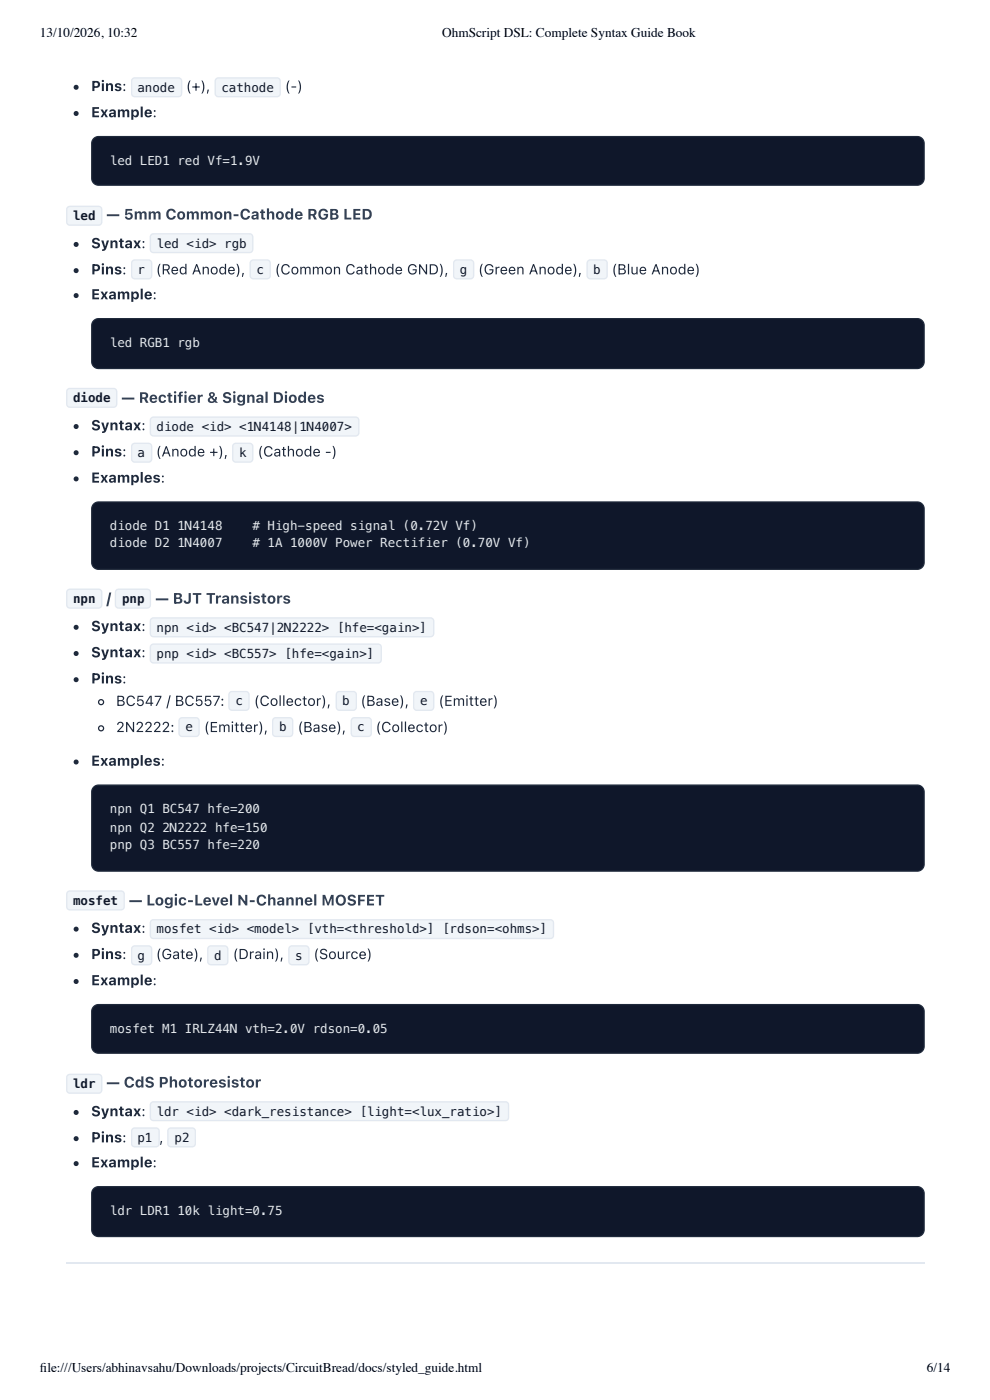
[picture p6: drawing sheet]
<svg xmlns="http://www.w3.org/2000/svg" width="210mm" height="297mm" viewBox="0 0 210 297" stroke-linecap="round" stroke-linejoin="round" font-family="sans-serif">
<path d="M19.9 29.4l.4-.3 .6-.1h173.6a1.45 1.45 0 0 1 1.4 1.4v7.4a1.46 1.46 0 0 1-1.4 1.5h-173.6a1.46 1.46 0 0 1-1.5-1.5l.1-7.5z" fill="#0f172a"/>
<path d="M19.9 29.4l.4-.3 .6-.1h173.6a1.45 1.45 0 0 1 1.4 1.4v7.4a1.46 1.46 0 0 1-1.4 1.5h-173.6a1.46 1.46 0 0 1-1.5-1.5l.1-7.5z" fill="none" stroke="#1e293b" stroke-width=".26"/>
<path d="M19.9 68l.4-.3 .6-.1h173.6a1.45 1.45 0 0 1 1.4 1.5v7.6a1.46 1.46 0 0 1-1.4 1.5h-173.6a1.46 1.46 0 0 1-1.5-1.5l.1-7.8z" fill="#0f172a"/>
<path d="M19.9 68l.4-.3 .6-.1h173.6a1.45 1.45 0 0 1 1.4 1.5v7.6a1.46 1.46 0 0 1-1.4 1.5h-173.6a1.46 1.46 0 0 1-1.5-1.5l.1-7.8z" fill="none" stroke="#1e293b" stroke-width=".26"/>
<path d="M19.9 106.9l.4-.3 .6-.1h173.6a1.46 1.46 0 0 1 1.4 1.5v11.3a1.46 1.46 0 0 1-1.4 1.5h-173.6a1.46 1.46 0 0 1-1.5-1.5v-11.3l.2-.6z" fill="#0f172a"/>
<path d="M19.9 106.9l.4-.3 .6-.1h173.6a1.46 1.46 0 0 1 1.4 1.5v11.3a1.46 1.46 0 0 1-1.4 1.5h-173.6a1.46 1.46 0 0 1-1.5-1.5v-11.3l.2-.6z" fill="none" stroke="#1e293b" stroke-width=".26"/>
<path d="M19.9 167l.4-.3 .6-.1h173.6a1.46 1.46 0 0 1 1.4 1.4v15.4a1.46 1.46 0 0 1-1.4 1.4h-173.6a1.46 1.46 0 0 1-1.5-1.4v-15.4l.2-.5z" fill="#0f172a"/>
<path d="M19.9 167l.4-.3 .6-.1h173.6a1.46 1.46 0 0 1 1.4 1.4v15.4a1.46 1.46 0 0 1-1.4 1.4h-173.6a1.46 1.46 0 0 1-1.5-1.4v-15.4l.2-.5z" fill="none" stroke="#1e293b" stroke-width=".26"/>
<path d="M19.9 213.5l.4-.3 .6-.1h173.6a1.45 1.45 0 0 1 1.4 1.5v7.4a1.46 1.46 0 0 1-1.4 1.4h-173.6a1.46 1.46 0 0 1-1.5-1.4l.1-7.6z" fill="#0f172a"/>
<path d="M19.9 213.5l.4-.3 .6-.1h173.6a1.45 1.45 0 0 1 1.4 1.5v7.4a1.46 1.46 0 0 1-1.4 1.4h-173.6a1.46 1.46 0 0 1-1.5-1.4l.1-7.6z" fill="none" stroke="#1e293b" stroke-width=".26"/>
<path d="M19.9 252.2l.4-.3 .6-.1h173.6a1.45 1.45 0 0 1 1.4 1.4v7.7a1.46 1.46 0 0 1-1.4 1.4h-173.6a1.46 1.46 0 0 1-1.5-1.4v-7.7l.2-.6z" fill="#0f172a"/>
<path d="M19.9 252.2l.4-.3 .6-.1h173.6a1.45 1.45 0 0 1 1.4 1.4v7.7a1.46 1.46 0 0 1-1.4 1.4h-173.6a1.46 1.46 0 0 1-1.5-1.4v-7.7l.2-.6z" fill="none" stroke="#1e293b" stroke-width=".26"/>
<path d="M14 267.9h182.1" fill="none" stroke="#e2e8f0" stroke-width=".26"/>
<circle cx="16.1" cy="18.5" r=".53" fill="#1e293b"/>
<path d="M28 16.6l.6-.2h9.2a.79 .79 0 0 1 .8 .8v2.6a.79 .79 0 0 1-.8 .8h-9.2a.79 .79 0 0 1-.8-.8v-2.6z" fill="#f1f5f9"/>
<path d="M28.1 16.7l.5-.2h9.2a.66 .66 0 0 1 .7 .7v2.6a.66 .66 0 0 1-.7 .7h-9.2a.66 .66 0 0 1-.7-.7v-2.6z" fill="none" stroke="#e2e8f0" stroke-width=".26"/>
<path d="M45.7 16.6l.6-.2h12.4a.79 .79 0 0 1 .8 .8v2.6a.79 .79 0 0 1-.8 .8h-12.4a.79 .79 0 0 1-.8-.8v-2.6z" fill="#f1f5f9"/>
<path d="M45.8 16.7l.5-.2h12.4a.66 .66 0 0 1 .7 .7v2.6a.66 .66 0 0 1-.7 .7h-12.4a.66 .66 0 0 1-.7-.7v-2.6z" fill="none" stroke="#e2e8f0" stroke-width=".26"/>
<circle cx="16.1" cy="24.1" r=".53" fill="#1e293b"/>
<path d="M14.3 43.9l.5-.2h6.1a.79 .79 0 0 1 .8 .8v2.6a.79 .79 0 0 1-.8 .8h-6.1a.79 .79 0 0 1-.8-.8v-2.6z" fill="#f1f5f9"/>
<path d="M14.3 44l.5-.2h6.1a.66 .66 0 0 1 .7 .7v2.6a.66 .66 0 0 1-.7 .7h-6.1a.66 .66 0 0 1-.6-.7v-2.6z" fill="none" stroke="#e2e8f0" stroke-width=".26"/>
<circle cx="16.1" cy="51.9" r=".53" fill="#1e293b"/>
<path d="M32 49.7l.5-.2h20.4a.79 .79 0 0 1 .8 .8v2.6a.79 .79 0 0 1-.8 .8h-20.4a.79 .79 0 0 1-.8-.8v-2.6z" fill="#f1f5f9"/>
<path d="M32.1 49.8l.4-.2h20.4a.66 .66 0 0 1 .7 .7v2.6a.66 .66 0 0 1-.7 .7h-20.4a.66 .66 0 0 1-.6-.7v-2.6z" fill="none" stroke="#e2e8f0" stroke-width=".26"/>
<circle cx="16.1" cy="57.4" r=".53" fill="#1e293b"/>
<path d="M28 55.3l.6-.3h2.9a.79 .79 0 0 1 .8 .8v2.7a.79 .79 0 0 1-.8 .8h-2.9a.79 .79 0 0 1-.8-.8v-2.7z" fill="#f1f5f9"/>
<path d="M28.1 55.4l.5-.2h2.9a.66 .66 0 0 1 .6 .6v2.7a.66 .66 0 0 1-.6 .6h-2.9a.66 .66 0 0 1-.7-.6v-2.7z" fill="none" stroke="#e2e8f0" stroke-width=".26"/>
<path d="M53.1 55.3l.6-.3h2.9a.79 .79 0 0 1 .8 .8v2.7a.79 .79 0 0 1-.8 .8h-2.9a.79 .79 0 0 1-.8-.8v-2.7z" fill="#f1f5f9"/>
<path d="M53.2 55.4l.5-.2h2.9a.66 .66 0 0 1 .7 .6v2.7a.66 .66 0 0 1-.7 .6h-2.9a.66 .66 0 0 1-.7-.6v-2.7z" fill="none" stroke="#e2e8f0" stroke-width=".26"/>
<path d="M96.3 55.3l.5-.3h2.9a.79 .79 0 0 1 .8 .8v2.7a.79 .79 0 0 1-.8 .8h-2.9a.79 .79 0 0 1-.8-.8v-2.7z" fill="#f1f5f9"/>
<path d="M96.4 55.4l.4-.2h2.9a.66 .66 0 0 1 .7 .6v2.7a.66 .66 0 0 1-.7 .6h-2.9a.66 .66 0 0 1-.6-.6v-2.7z" fill="none" stroke="#e2e8f0" stroke-width=".26"/>
<path d="M124.6 55.3l.5-.3h3a.79 .79 0 0 1 .8 .8v2.7a.79 .79 0 0 1-.8 .8h-3a.79 .79 0 0 1-.7-.8v-2.7z" fill="#f1f5f9"/>
<path d="M124.7 55.4l.4-.2h3a.66 .66 0 0 1 .6 .6v2.7a.66 .66 0 0 1-.6 .6h-3a.66 .66 0 0 1-.6-.6v-2.7z" fill="none" stroke="#e2e8f0" stroke-width=".26"/>
<circle cx="16.1" cy="62.7" r=".53" fill="#1e293b"/>
<path d="M14.3 82.5l.5-.2h9.3a.79 .79 0 0 1 .8 .8v2.6a.79 .79 0 0 1-.8 .8h-9.3a.79 .79 0 0 1-.8-.8v-2.6z" fill="#f1f5f9"/>
<path d="M14.3 82.6l.5-.2h9.3a.66 .66 0 0 1 .6 .7v2.6a.66 .66 0 0 1-.6 .7h-9.3a.66 .66 0 0 1-.6-.7v-2.6z" fill="none" stroke="#e2e8f0" stroke-width=".26"/>
<circle cx="16.1" cy="90.5" r=".53" fill="#1e293b"/>
<path d="M32 88.6l.5-.2h42.9a.79 .79 0 0 1 .8 .8v2.6a.79 .79 0 0 1-.8 .8h-42.9a.79 .79 0 0 1-.8-.8v-2.6z" fill="#f1f5f9"/>
<path d="M32.1 88.7l.4-.2h42.9a.66 .66 0 0 1 .7 .7v2.6a.66 .66 0 0 1-.7 .7h-42.9a.66 .66 0 0 1-.6-.7v-2.6z" fill="none" stroke="#e2e8f0" stroke-width=".26"/>
<circle cx="16.1" cy="96" r=".53" fill="#1e293b"/>
<path d="M28 94.2l.6-.3h2.9a.79 .79 0 0 1 .8 .8v2.7a.79 .79 0 0 1-.8 .8h-2.9a.79 .79 0 0 1-.8-.8v-2.7z" fill="#f1f5f9"/>
<path d="M28.1 94.3l.5-.2h2.9a.66 .66 0 0 1 .6 .6v2.7a.66 .66 0 0 1-.6 .6h-2.9a.66 .66 0 0 1-.7-.6v-2.7z" fill="none" stroke="#e2e8f0" stroke-width=".26"/>
<path d="M49.4 94.2l.6-.3h2.9a.79 .79 0 0 1 .8 .8v2.7a.79 .79 0 0 1-.8 .8h-2.9a.79 .79 0 0 1-.8-.8v-2.7z" fill="#f1f5f9"/>
<path d="M49.5 94.3l.5-.2h2.9a.66 .66 0 0 1 .7 .6v2.7a.66 .66 0 0 1-.7 .6h-2.9a.66 .66 0 0 1-.7-.6v-2.7z" fill="none" stroke="#e2e8f0" stroke-width=".26"/>
<circle cx="16.1" cy="101.6" r=".53" fill="#1e293b"/>
<path d="M14.3 125.1l.5-.2h6.1a.79 .79 0 0 1 .8 .8v2.6a.79 .79 0 0 1-.8 .8h-6.1a.79 .79 0 0 1-.8-.8v-2.6z" fill="#f1f5f9"/>
<path d="M14.3 125.2l.5-.2h6.1a.66 .66 0 0 1 .7 .7v2.6a.66 .66 0 0 1-.7 .7h-6.1a.66 .66 0 0 1-.6-.7v-2.6z" fill="none" stroke="#e2e8f0" stroke-width=".26"/>
<path d="M24.6 125.1l.5-.2h6.1a.79 .79 0 0 1 .8 .8v2.6a.79 .79 0 0 1-.8 .8h-6.1a.79 .79 0 0 1-.8-.8v-2.6z" fill="#f1f5f9"/>
<path d="M24.7 125.2l.4-.2h6.1a.66 .66 0 0 1 .7 .7v2.6a.66 .66 0 0 1-.7 .7h-6.1a.66 .66 0 0 1-.6-.7v-2.6z" fill="none" stroke="#e2e8f0" stroke-width=".26"/>
<circle cx="16.1" cy="133.1" r=".53" fill="#1e293b"/>
<path d="M32 131.2l.5-.2h58.8a.79 .79 0 0 1 .8 .8v2.6a.79 .79 0 0 1-.8 .8h-58.8a.79 .79 0 0 1-.8-.8v-2.6z" fill="#f1f5f9"/>
<path d="M32.1 131.3l.4-.2h58.8a.66 .66 0 0 1 .6 .7v2.6a.66 .66 0 0 1-.6 .7h-58.8a.66 .66 0 0 1-.6-.7v-2.6z" fill="none" stroke="#e2e8f0" stroke-width=".26"/>
<circle cx="16.1" cy="138.6" r=".53" fill="#1e293b"/>
<path d="M32 136.8l.5-.3h47.7a.79 .79 0 0 1 .8 .8v2.7a.79 .79 0 0 1-.8 .8h-47.7a.79 .79 0 0 1-.8-.8v-2.7z" fill="#f1f5f9"/>
<path d="M32.1 136.9l.4-.2h47.7a.66 .66 0 0 1 .6 .6v2.7a.66 .66 0 0 1-.6 .6h-47.7a.66 .66 0 0 1-.6-.6v-2.7z" fill="none" stroke="#e2e8f0" stroke-width=".26"/>
<circle cx="16.1" cy="144.2" r=".53" fill="#1e293b"/>
<circle cx="21.4" cy="149" r=".53" fill="none" stroke="#1e293b" stroke-width=".26"/>
<path d="M48.7 146.8l.5-.2h2.9a.79 .79 0 0 1 .8 .8v2.6a.79 .79 0 0 1-.8 .8h-2.9a.79 .79 0 0 1-.8-.8v-2.6z" fill="#f1f5f9"/>
<path d="M48.7 146.9l.5-.2h2.9a.66 .66 0 0 1 .7 .7v2.6a.66 .66 0 0 1-.7 .7h-2.9a.66 .66 0 0 1-.6-.7v-2.6z" fill="none" stroke="#e2e8f0" stroke-width=".26"/>
<path d="M71.4 146.8l.6-.2h2.9a.79 .79 0 0 1 .8 .8v2.6a.79 .79 0 0 1-.8 .8h-2.9a.79 .79 0 0 1-.8-.8v-2.6z" fill="#f1f5f9"/>
<path d="M71.5 146.9l.5-.2h2.9a.66 .66 0 0 1 .6 .7v2.6a.66 .66 0 0 1-.6 .7h-2.9a.66 .66 0 0 1-.7-.7v-2.6z" fill="none" stroke="#e2e8f0" stroke-width=".26"/>
<path d="M87.8 146.8l.6-.2h2.9a.79 .79 0 0 1 .8 .8v2.6a.79 .79 0 0 1-.8 .8h-2.9a.79 .79 0 0 1-.8-.8v-2.6z" fill="#f1f5f9"/>
<path d="M87.9 146.9l.5-.2h2.9a.66 .66 0 0 1 .6 .7v2.6a.66 .66 0 0 1-.6 .7h-2.9a.66 .66 0 0 1-.7-.7v-2.6z" fill="none" stroke="#e2e8f0" stroke-width=".26"/>
<circle cx="21.4" cy="154.5" r=".53" fill="none" stroke="#1e293b" stroke-width=".26"/>
<path d="M38.1 152.4l.5-.3h2.9a.79 .79 0 0 1 .8 .8v2.7a.79 .79 0 0 1-.8 .8h-2.9a.79 .79 0 0 1-.8-.8v-2.7z" fill="#f1f5f9"/>
<path d="M38.2 152.5l.4-.2h2.9a.66 .66 0 0 1 .7 .6v2.7a.66 .66 0 0 1-.7 .6h-2.9a.66 .66 0 0 1-.6-.6v-2.7z" fill="none" stroke="#e2e8f0" stroke-width=".26"/>
<path d="M57.9 152.4l.6-.3h2.9a.79 .79 0 0 1 .8 .8v2.7a.79 .79 0 0 1-.8 .8h-2.9a.79 .79 0 0 1-.8-.8v-2.7z" fill="#f1f5f9"/>
<path d="M58 152.5l.5-.2h2.9a.66 .66 0 0 1 .6 .6v2.7a.66 .66 0 0 1-.6 .6h-2.9a.66 .66 0 0 1-.7-.6v-2.7z" fill="none" stroke="#e2e8f0" stroke-width=".26"/>
<path d="M74.6 152.4l.5-.3h3a.79 .79 0 0 1 .7 .8v2.7a.79 .79 0 0 1-.7 .8h-3a.79 .79 0 0 1-.8-.8v-2.7z" fill="#f1f5f9"/>
<path d="M74.7 152.5l.4-.2h3a.66 .66 0 0 1 .6 .6v2.7a.66 .66 0 0 1-.6 .6h-3a.66 .66 0 0 1-.6-.6v-2.7z" fill="none" stroke="#e2e8f0" stroke-width=".26"/>
<circle cx="16.1" cy="161.7" r=".53" fill="#1e293b"/>
<path d="M14.3 189.1l.5-.2h10.9a.79 .79 0 0 1 .8 .8v2.7a.79 .79 0 0 1-.8 .7h-10.9a.79 .79 0 0 1-.8-.7v-2.7z" fill="#f1f5f9"/>
<path d="M14.3 189.2l.5-.2h10.9a.66 .66 0 0 1 .6 .7v2.7a.66 .66 0 0 1-.6 .6h-10.9a.66 .66 0 0 1-.6-.6v-2.7z" fill="none" stroke="#e2e8f0" stroke-width=".26"/>
<circle cx="16.1" cy="197.1" r=".53" fill="#1e293b"/>
<path d="M32 195.2l.5-.2h84.2a.79 .79 0 0 1 .8 .8v2.6a.79 .79 0 0 1-.8 .8h-84.2a.79 .79 0 0 1-.8-.8v-2.6z" fill="#f1f5f9"/>
<path d="M32.1 195.3l.4-.2h84.2a.66 .66 0 0 1 .6 .7v2.6a.66 .66 0 0 1-.6 .7h-84.2a.66 .66 0 0 1-.6-.7v-2.6z" fill="none" stroke="#e2e8f0" stroke-width=".26"/>
<circle cx="16.1" cy="202.7" r=".53" fill="#1e293b"/>
<path d="M28 200.8l.6-.2h2.9a.79 .79 0 0 1 .8 .7v2.7a.79 .79 0 0 1-.8 .8h-2.9a.79 .79 0 0 1-.8-.8v-2.7z" fill="#f1f5f9"/>
<path d="M28.1 200.9l.5-.2h2.9a.66 .66 0 0 1 .6 .6v2.7a.66 .66 0 0 1-.6 .7h-2.9a.66 .66 0 0 1-.7-.7v-2.7z" fill="none" stroke="#e2e8f0" stroke-width=".26"/>
<path d="M44.2 200.8l.5-.2h2.9a.79 .79 0 0 1 .8 .7v2.7a.79 .79 0 0 1-.8 .8h-2.9a.79 .79 0 0 1-.8-.8v-2.7z" fill="#f1f5f9"/>
<path d="M44.2 200.9l.5-.2h2.9a.66 .66 0 0 1 .7 .6v2.7a.66 .66 0 0 1-.7 .7h-2.9a.66 .66 0 0 1-.6-.7v-2.7z" fill="none" stroke="#e2e8f0" stroke-width=".26"/>
<path d="M61.4 200.8l.5-.2h2.9a.79 .79 0 0 1 .8 .7v2.7a.79 .79 0 0 1-.8 .8h-2.9a.79 .79 0 0 1-.8-.8v-2.7z" fill="#f1f5f9"/>
<path d="M61.4 200.9l.5-.2h2.9a.66 .66 0 0 1 .7 .6v2.7a.66 .66 0 0 1-.7 .7h-2.9a.66 .66 0 0 1-.6-.7v-2.7z" fill="none" stroke="#e2e8f0" stroke-width=".26"/>
<circle cx="16.1" cy="208.2" r=".53" fill="#1e293b"/>
<path d="M14.3 228l.5-.2h6.1a.79 .79 0 0 1 .8 .8v2.6a.79 .79 0 0 1-.8 .8h-6.1a.79 .79 0 0 1-.8-.8v-2.6z" fill="#f1f5f9"/>
<path d="M14.3 228.1l.5-.2h6.1a.66 .66 0 0 1 .7 .7v2.6a.66 .66 0 0 1-.7 .7h-6.1a.66 .66 0 0 1-.6-.7v-2.6z" fill="none" stroke="#e2e8f0" stroke-width=".26"/>
<circle cx="16.1" cy="236" r=".53" fill="#1e293b"/>
<path d="M32 233.9l.5-.3h74.7a.79 .79 0 0 1 .7 .8v2.7a.79 .79 0 0 1-.7 .8h-74.7a.79 .79 0 0 1-.8-.8v-2.7z" fill="#f1f5f9"/>
<path d="M32.1 234l.4-.2h74.7a.66 .66 0 0 1 .6 .6v2.7a.66 .66 0 0 1-.6 .6h-74.7a.66 .66 0 0 1-.6-.6v-2.7z" fill="none" stroke="#e2e8f0" stroke-width=".26"/>
<circle cx="16.1" cy="241.6" r=".53" fill="#1e293b"/>
<path d="M28 239.4l.6-.2h4.5a.79 .79 0 0 1 .8 .8v2.6a.79 .79 0 0 1-.8 .8h-4.5a.79 .79 0 0 1-.8-.8v-2.6z" fill="#f1f5f9"/>
<path d="M28.1 239.5l.5-.2h4.5a.66 .66 0 0 1 .6 .7v2.6a.66 .66 0 0 1-.6 .7h-4.5a.66 .66 0 0 1-.7-.7v-2.6z" fill="none" stroke="#e2e8f0" stroke-width=".26"/>
<path d="M35.7 239.4l.5-.2h4.5a.79 .79 0 0 1 .8 .8v2.6a.79 .79 0 0 1-.8 .8h-4.5a.79 .79 0 0 1-.7-.8v-2.6z" fill="#f1f5f9"/>
<path d="M35.8 239.5l.4-.2h4.5a.66 .66 0 0 1 .7 .7v2.6a.66 .66 0 0 1-.7 .7h-4.5a.66 .66 0 0 1-.6-.7v-2.6z" fill="none" stroke="#e2e8f0" stroke-width=".26"/>
<circle cx="16.1" cy="246.9" r=".53" fill="#1e293b"/>
<g font-size="3.2" fill="#334155">
<text x="22.5" y="46.6">— 5mm Common-Cathode RGB LED</text>
<text x="25.7" y="85.5">— Rectifier &amp; Signal Diodes</text>
<text x="22.5" y="128.1">/</text>
<text x="32.9" y="128.1">— BJT Transistors</text>
<text x="27.3" y="192.1">— Logic-Level N-Channel MOSFET</text>
<text x="22.5" y="230.7">— CdS Photoresistor</text>
</g>
<g font-size="3" fill="#1e293b">
<text x="19.3" y="19.3">Pins:</text>
<text x="39.4" y="19.3">(+),</text>
<text x="60.4" y="19.3">(-)</text>
<text x="19.3" y="24.9">Example:</text>
<text x="19.3" y="52.7">Syntax:</text>
<text x="19.3" y="58.2">Pins:</text>
<text x="33.1" y="58.2">(Red Anode),</text>
<text x="58.3" y="58.2">(Common Cathode GND),</text>
<text x="101.4" y="58.2">(Green Anode),</text>
<text x="129.7" y="58.2">(Blue Anode)</text>
<text x="19.3" y="63.5">Example:</text>
<text x="19.3" y="91.3">Syntax:</text>
<text x="19.3" y="96.8">Pins:</text>
<text x="33.1" y="96.8">(Anode +),</text>
<text x="54.6" y="96.8">(Cathode -)</text>
<text x="19.3" y="102.4">Examples:</text>
<text x="19.3" y="133.9">Syntax:</text>
<text x="19.3" y="139.4">Syntax:</text>
<text x="19.3" y="145">Pins:</text>
<text x="24.6" y="149.8">BC547 / BC557:</text>
<text x="53.8" y="149.8">(Collector),</text>
<text x="76.4" y="149.8">(Base),</text>
<text x="93" y="149.8">(Emitter)</text>
<text x="24.6" y="155.3">2N2222:</text>
<text x="43.2" y="155.3">(Emitter),</text>
<text x="63.1" y="155.3">(Base),</text>
<text x="79.6" y="155.3">(Collector)</text>
<text x="19.3" y="162.5">Examples:</text>
<text x="19.3" y="197.9">Syntax:</text>
<text x="19.3" y="203.5">Pins:</text>
<text x="33.1" y="203.5">(Gate),</text>
<text x="49.4" y="203.5">(Drain),</text>
<text x="66.5" y="203.5">(Source)</text>
<text x="19.3" y="209">Example:</text>
<text x="19.3" y="236.8">Syntax:</text>
<text x="19.3" y="242.4">Pins:</text>
<text x="33.8" y="242.4">,</text>
<text x="19.3" y="247.7">Example:</text>
</g>
<g font-size="2.8">
<text x="8.5" y="7.9">13/10/2026, 10:32</text>
<text x="93.7" y="7.9">OhmScript DSL: Complete Syntax Guide Book</text>
<text x="8.5" y="291">fi le:///Users/abhinavsahu/Downloads/projects/CircuitBread/docs/styled_guide.html</text>
<text x="196.5" y="291">6/14</text>
</g>
<g font-size="2.6" fill="#0f172a">
<text x="29.1" y="19.4">anode</text>
<text x="46.9" y="19.4">cathode</text>
<text x="15.5" y="46.7">led</text>
<text x="33.2" y="52.5">led &lt;id&gt; rgb</text>
<text x="29.1" y="58.1">r</text>
<text x="54.4" y="58.1">c</text>
<text x="97.5" y="58.1">g</text>
<text x="125.8" y="58.1">b</text>
<text x="15.5" y="85.3">diode</text>
<text x="33.2" y="91.4">diode &lt;id&gt; &lt;1N4148|1N4007&gt;</text>
<text x="29.1" y="97">a</text>
<text x="50.7" y="97">k</text>
<text x="15.5" y="127.9">npn</text>
<text x="25.9" y="127.9">pnp</text>
<text x="33.2" y="134">npn &lt;id&gt; &lt;BC547|2N2222&gt; [hfe=&lt;gain&gt;]</text>
<text x="33.2" y="139.6">pnp &lt;id&gt; &lt;BC557&gt; [hfe=&lt;gain&gt;]</text>
<text x="49.9" y="149.6">c</text>
<text x="72.5" y="149.6">b</text>
<text x="89.1" y="149.6">e</text>
<text x="39.3" y="155.2">e</text>
<text x="59.2" y="155.2">b</text>
<text x="75.7" y="155.2">c</text>
<text x="15.5" y="192">mosfet</text>
<text x="29.1" y="203.6">g</text>
<text x="33.2" y="198">mosfet &lt;id&gt; &lt;model&gt; [vth=&lt;threshold&gt;] [rdson=&lt;ohms&gt;]</text>
<text x="45.4" y="203.6">d</text>
<text x="62.5" y="203.6">s</text>
<text x="15.5" y="230.8">ldr</text>
<text x="33.2" y="236.7">ldr &lt;id&gt; &lt;dark_resistance&gt; [light=&lt;lux_ratio&gt;]</text>
<text x="29.1" y="242.2">p1</text>
<text x="37" y="242.2">p2</text>
</g>
<g font-size="2.6" fill="#e2e8f0">
<text x="23.3" y="34.9">led LED1 red Vf=1.9V</text>
<text x="23.3" y="73.6">led RGB1 rgb</text>
<text x="23.3" y="112.4">diode D1 1N4148</text>
<text x="53.5" y="112.4"># High-speed signal (0.72V Vf)</text>
<text x="23.3" y="116.2">diode D2 1N4007</text>
<text x="53.5" y="116.2"># 1A 1000V Power Rectifier (0.70V Vf)</text>
<text x="23.3" y="172.5">npn Q1 BC547 hfe=200</text>
<text x="23.3" y="176.5">npn Q2 2N2222 hfe=150</text>
<text x="23.3" y="180.2">pnp Q3 BC557 hfe=220</text>
<text x="23.3" y="219.1">mosfet M1 IRLZ44N vth=2.0V rdson=0.05</text>
<text x="23.3" y="257.7">ldr LDR1 10k light=0.75</text>
</g>
</svg>
